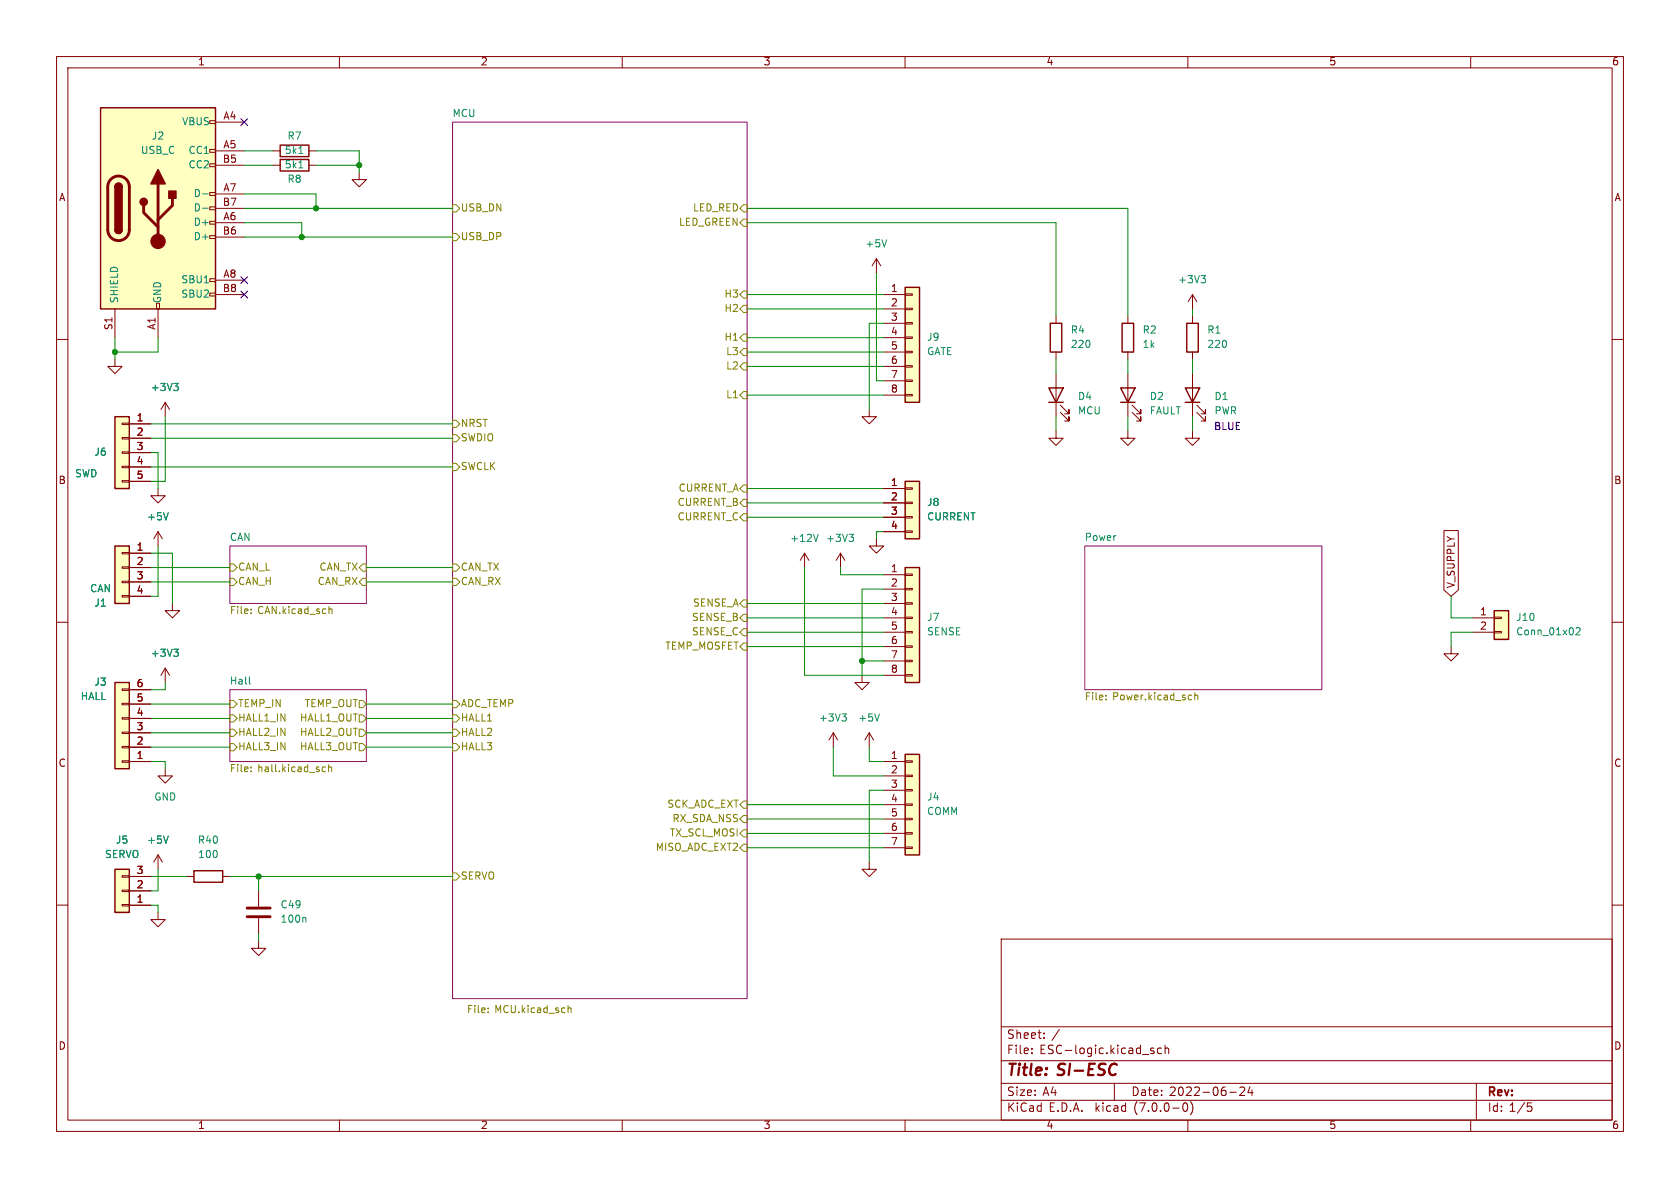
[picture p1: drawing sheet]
<svg xmlns="http://www.w3.org/2000/svg" width="297mm" height="210mm" viewBox="0 0 297 210" stroke-linecap="round" stroke-linejoin="round" font-family="sans-serif">
<g fill="none" stroke="#840000" stroke-width=".18">
<path d="M10 10h277v190h-277zM12 12h273v186h-273zM60 10v2M110 10v2M160 10v2M210 10v2M260 10v2M37.1 39.1h1v.5h-1zM37.1 36.6h1v.5h-1zM37.1 34h1v.5h-1zM37.1 29h1v.5h-1zM37.1 26.4h1v.5h-1z"/>
<path d="M37.1 21.3h1v.5h-1zM38.1 29.2h5.1M38.1 26.7h5.1M38.1 21.6h5.1M38.1 39.4h5.1M38.1 34.3h5.1M38.1 36.8h5.1M48.3 29.2h1.2M48.3 26.7h1.2M54.6 29.2h1.3M54.6 26.7h1.3M63.5 30.5v1.3h-1.3l1.3 1.2 1.3-1.2h-1.3"/>
<path d="M10 60h2M20.3 54.6v5.1M27.7 53.6h.5v1h-.5zM27.9 54.6v5.1M37.1 51.8h1v.5h-1zM37.1 49.3h1v.5h-1zM37.1 41.7h1v.5h-1zM38.1 49.5h5.1M38.1 41.9h5.1M38.1 52.1h5.1M154.9 45.7l-.7 1.3M154.9 45.7v2.6"/>
<path d="M154.9 45.7l.8 1.3M156.2 52.1h3.8M156.2 54.6h3.8M156.2 57.2h3.8M156.2 59.7h3.8M160 59.6h1.3v.2h-1.3zM160 57h1.3v.3h-1.3zM160 54.5h1.3v.2h-1.3zM160 51.9h1.3v.3h-1.3zM186.7 55.9v1.3M199.4 55.9v1.3M210.8 52.1v2.5"/>
<path d="M210.8 55.9v1.3M210.8 52.1l-.7 1.2M210.8 52.1l.8 1.2M285 60h2M20.3 63.5v1.3h-1.3l1.3 1.2 1.3-1.2h-1.3M21.6 79.9h1.3v.2h-1.3zM21.6 77.3h1.3v.3h-1.3zM21.6 74.8h1.3v.3h-1.3zM22.9 74.9h3.8M22.9 77.5h3.8M29.2 71.1l-.8 1.3M29.2 71.1v2.6"/>
<path d="M29.2 71.1l.8 1.3M153.7 72.4v1.3h1.2l-1.2 1.2-1.3-1.2h1.3M156.2 62.2h3.8M156.2 64.8h3.8M156.2 67.3h3.8M156.2 69.9h3.8M160 69.7h1.3v.3h-1.3zM160 67.2h1.3v.2h-1.3zM160 64.6h1.3v.3h-1.3zM160 62.1h1.3v.3h-1.3zM186.7 76.2v1.3h1.3l-1.3 1.2-1.3-1.2h1.3M186.7 62.2v1.3"/>
<path d="M186.7 66v7.7M187.5 72.9l1.5 1.5v-.7v.7h-.8M187.5 71.6l1.5 1.6v-.8v.8h-.8M199.4 76.2v1.3h1.3l-1.3 1.2-1.3-1.2h1.3M199.4 62.2v1.3M199.4 66v7.7M200.2 72.9l1.5 1.5v-.7v.7h-.8M200.2 71.6l1.5 1.6v-.8v.8h-.8M210.8 76.2v1.3h1.3l-1.3 1.2-1.3-1.2h1.3M210.8 62.2v1.3M210.8 66v7.7M211.6 72.9l1.5 1.5v-.7v.7h-.8"/>
<path d="M211.6 71.6l1.5 1.6v-.8v.8h-.8M21.6 85h1.3v.2h-1.3zM21.6 82.4h1.3v.3h-1.3zM21.6 97.7h1.3v.2h-1.3zM22.9 80h3.8M22.9 82.6h3.8M22.9 85.1h3.8M22.9 97.8h3.8M27.9 86.4v1.2h-1.2l1.2 1.3 1.3-1.3h-1.3M27.9 94l-.7 1.3M27.9 94v2.5M27.9 94l.8 1.3"/>
<path d="M142.2 97.8l-.7 1.3M142.2 97.8v2.5M142.2 97.8l.8 1.3M148.6 97.8l-.8 1.3M148.6 97.8v2.5M148.6 97.8l.8 1.3M154.9 95.3v1.2h1.3l-1.3 1.3-1.2-1.3h1.2M156.2 86.4h3.8M156.2 88.9h3.8M156.2 91.4h3.8M156.2 94h3.8M160 93.9h1.3v.2h-1.3z"/>
<path d="M160 91.3h1.3v.3h-1.3zM160 88.8h1.3v.2h-1.3zM160 86.2h1.3v.3h-1.3zM255.3 93.8h2.5v10.5l-1.3 1.1-1.2-1.1zM10 110h2M21.6 105.3h1.3v.2h-1.3zM21.6 102.7h1.3v.3h-1.3zM21.6 100.2h1.3v.3h-1.3zM22.9 100.3h3.8M22.9 102.9h3.8M22.9 105.4h3.8M29.2 118.1v2.6"/>
<path d="M29.2 118.1l-.8 1.3M29.2 118.1l.8 1.3M30.5 106.7v1.3h-1.3l1.3 1.2 1.2-1.2h-1.2M152.4 119.4v1.3h1.3l-1.3 1.2-1.3-1.2h1.3M156.2 101.6h3.8M156.2 104.1h3.8M156.2 106.7h3.8M156.2 109.2h3.8M156.2 111.8h3.8M156.2 114.3h3.8M156.2 116.8h3.8M156.2 119.4h3.8"/>
<path d="M160 119.3h1.3v.2h-1.3zM160 116.7h1.3v.3h-1.3zM160 114.2h1.3v.2h-1.3zM160 111.6h1.3v.3h-1.3zM160 109.1h1.3v.2h-1.3zM160 106.6h1.3v.2h-1.3zM160 104h1.3v.3h-1.3zM160 101.5h1.3v.2h-1.3zM256.5 114.3v1.3h1.3l-1.3 1.2-1.2-1.2h1.2M260.3 109.2h3.9M260.3 111.8h3.9M264.2 111.6h1.2v.3h-1.2z"/>
<path d="M264.2 109.1h1.2v.2h-1.2zM285 110h2M21.6 121.8h1.3v.2h-1.3zM21.6 124.3h1.3v.3h-1.3zM21.6 126.9h1.3v.2h-1.3zM21.6 129.4h1.3v.3h-1.3zM21.6 132h1.3v.2h-1.3zM21.6 134.5h1.3v.2h-1.3zM22.9 134.6h3.8M22.9 132.1h3.8M22.9 129.5h3.8M22.9 127h3.8"/>
<path d="M22.9 124.5h3.8M22.9 121.9h3.8M29.2 135.9v1.3h-1.3l1.3 1.2 1.3-1.2h-1.3M147.3 129.5l-.7 1.3M147.3 129.5v2.6M147.3 129.5l.8 1.3M153.7 129.5l-.8 1.3M153.7 129.5v2.6M153.7 129.5l.7 1.3M156.2 134.6h3.8M156.2 137.2h3.8M156.2 139.7h3.8"/>
<path d="M160 139.6h1.3v.2h-1.3zM160 137h1.3v.3h-1.3zM160 134.5h1.3v.2h-1.3zM10 160h2M21.6 154.8h1.3v.3h-1.3zM21.6 157.4h1.3v.2h-1.3zM21.6 159.9h1.3v.2h-1.3zM22.9 154.9h3.8M22.9 157.5h3.8M27.9 151.1v2.6M27.9 151.1l-.7 1.3M27.9 151.1l.8 1.3"/>
<path d="M33 154.9h1.3M39.4 154.9h1.2M45.7 157.5v2.8M153.7 152.4v1.3h1.2l-1.2 1.2-1.3-1.2h1.3M156.2 142.2h3.8M156.2 144.8h3.8M156.2 147.3h3.8M156.2 149.9h3.8M160 149.7h1.3v.3h-1.3zM160 147.2h1.3v.2h-1.3zM160 144.7h1.3v.2h-1.3zM160 142.1h1.3v.3h-1.3z"/>
<path d="M285 160h2M22.9 160h3.8M27.9 161.3v1.3h-1.2l1.2 1.2 1.3-1.2h-1.3M45.7 166.4v1.2h-1.3l1.3 1.3 1.3-1.3h-1.3M45.7 162.3v2.8M177 166h108v32h-108zM60 198v2M110 198v2M160 198v2M177 194.5h108M177 191.5h108M177 187.5h108"/>
<path d="M177 181.5h108M182.4 186.1v.2M182.4 185.3v.2M184.6 183.4v.2M184.6 182.6v.2M197 191.5v3M203.5 185.7l.5 .1v.2l-.2 .3-.4-.1M203.5 185.3h.5M205.3 185.3h-.4l-.3 .2v.5l.2 .2h.5M206 185.4l.2-.1h.3l.1 1M206 184.8v1.5M209.3 195h.2a.81 .81 0 0 1 .5 .6 .81 .81 0 0 1-.3 .8l-.1 .1a.81 .81 0 0 1-.6-.7 .81 .81 0 0 1 .3-.8z"/>
<path d="M210 198v2M210.5 194.8a1.74 1.74 0 0 1 0 2.2M217.4 193.1h1.1M219.2 192.3l.6-.1 .2 .1v.3l-.9 1.1h.9M221 192.1l-.4 1.1h.9M221.3 192.7v1M260 198v2M261 191.5v6.5M270 195h.8M270.2 195.5h.3l.3 .3-.1 .6-.5 .1"/>
</g>
<g fill="#fff" stroke="#fff" stroke-width=".18">
<path d="M191.8 96.5h41.9v25.4h-41.9z"/>
<path d="M40.6 96.5h24.2v10.2h-24.2z"/>
<path d="M40.6 121.9h24.2v12.7h-24.2z"/>
<path d="M80 21.6h52.1v154.9h-52.1z"/>
</g>
<path d="M80 21.6h52.1v154.9h-52.1zM40.6 96.5h24.2v10.2h-24.2zM191.8 96.5h41.9v25.4h-41.9zM40.6 121.9h24.2v12.7h-24.2z" fill="none" stroke="#840084" stroke-width=".18"/>
<g fill="none" stroke="#848400" stroke-width=".18">
<path d="M80 36.2h.6l.7 .6-.7 .7h-.6zM131.4 38.7h.7v1.3h-.7l-.6-.6zM131.4 36.2h.7v1.3h-.7l-.6-.7zM80 41.3h.6l.7 .6-.7 .6h-.6zM131.4 54h.7v1.2h-.7l-.6-.6zM131.4 51.4h.7v1.3h-.7l-.6-.6zM131.4 59.1h.7v1.2h-.7l-.6-.6zM80 76.8h.6l.7 .7-.7 .6h-.6zM80 74.3h.6l.7 .6-.7 .7h-.6zM131.4 69.2h.7v1.3h-.7l-.6-.6zM131.4 64.1h.7v1.3h-.7l-.6-.6zM131.4 61.6h.7v1.3h-.7l-.6-.7z"/>
<path d="M40.6 99.7h.7l.6 .6-.6 .7h-.7zM64.1 99.7h.7v1.3h-.7l-.6-.7zM80 99.7h.6l.7 .6-.7 .7h-.6zM80 81.9h.6l.7 .7-.7 .6h-.6zM131.4 88.3h.7v1.2h-.7l-.6-.6zM131.4 85.7h.7v1.3h-.7l-.6-.6zM131.4 90.8h.7v1.3h-.7l-.6-.7zM40.6 102.2h.7l.6 .7-.6 .6h-.7zM44.4 108.4v.1M44.4 107.7v.1M58.2 107.7l.1-.1 .3 .1 .1 .8M64.1 102.2h.7v1.3h-.7l-.6-.6z"/>
<path d="M80 102.2h.6l.7 .7-.7 .6h-.6zM131.4 106h.7v1.3h-.7l-.6-.6zM131.4 108.6h.7v1.3h-.7l-.6-.7zM131.4 111.1h.7v1.3h-.7l-.6-.6zM131.4 113.7h.7v1.2h-.7l-.6-.6zM40.6 126.4h.7l.6 .6-.6 .6h-.7zM40.6 123.8h.7l.6 .7-.6 .6h-.7zM40.6 131.4h.7l.6 .7-.6 .6h-.7zM40.6 128.9h.7l.6 .6-.6 .7h-.7zM44.4 136.3v.1M44.4 135.6v.1M57.2 135.6h.3"/>
<path d="M57.5 136.4h-.3M58.1 135.7l.2-.1h.3v.8M58.1 135.1v1.3M63.5 126.4h.6l.7 .6-.7 .6h-.6zM63.5 131.4h.6l.7 .7-.7 .6h-.6zM63.5 123.8h.6l.7 .7-.7 .6h-.6zM63.5 128.9h.6l.7 .6-.7 .7h-.6zM80 123.8h.6l.7 .7-.7 .6h-.6zM80 126.4h.6l.7 .6-.7 .6h-.6zM80 128.9h.6l.7 .6-.7 .7h-.6zM80 131.4h.6l.7 .7-.7 .6h-.6zM195.5 123.6v.1"/>
<path d="M195.5 122.9v.1M210.6 122.9h.1M210.7 123.7h-.1M211.2 122.4v1.3M211.2 123l.2-.1h.3l.1 .8M80 154.3h.6l.7 .6-.7 .7h-.6zM131.4 146.7h.7v1.3h-.7l-.6-.7zM131.4 144.1h.7v1.3h-.7l-.6-.6zM131.4 141.6h.7v1.3h-.7l-.6-.7zM131.4 149.2h.7v1.3h-.7l-.6-.6zM86.3 178.9v.1M86.3 178.2v.1"/>
<path d="M100.4 177.7v1.3M100.4 178.3l.2-.1h.3l.1 .8"/>
</g>
<g fill="none" stroke="#008484" stroke-width=".18">
<path d="M35.8 34.3h1M35.8 36.8h1M52.8 29.7h.8M52.8 27.1h.8M36.1 50h.7M156.8 42.4l-.5 1.2M212.3 48.7h.8l-.4 .5M212.9 49.2l.2 .3v.3l-.2 .2M30.7 67.8h.8l-.4 .5M31.3 68.3l.2 .2v.3l-.2 .2M29.8 90.6l-.5 1.3M144.7 94.4l-.5 1.3"/>
<path d="M150.1 94.4h.8l-.4 .5M150.6 94.9l.3 .3v.3l-.3 .2M30.7 114.8h.8l-.4 .5M31.3 115.3l.2 .2v.3l-.2 .2M278.6 111.1l.5-.1 .2 .3-.7 .9h.7M44.1 120.9h.2M148.8 126.2h.8l-.4 .5M149.4 126.7l.2 .2v.3l-.2 .3M155.5 126.2l-.4 1.3M29.8 147.8l-.5 1.3M53.9 162.2l.2 .2v.6"/>
</g>
<g fill="#ffffc2" stroke="#ffffc2" stroke-width=".18">
<path d="M160 133.4h2.6v17.7h-2.6z"/>
<path d="M20.3 73.7h2.6v12.7h-2.6z"/>
<path d="M20.3 153.7h2.6v7.6h-2.6z"/>
<path d="M20.3 96.5h2.6v10.2h-2.6z"/>
<path d="M20.3 120.7h2.6v15.2h-2.6z"/>
<path d="M17.8 19.1h20.3v35.5h-20.3z"/>
<path d="M160 85.1h2.6v10.2h-2.6z"/>
<path d="M160 100.3h2.6v20.4h-2.6z"/>
<path d="M160 50.8h2.6v20.3h-2.6z"/>
<path d="M264.2 108h2.5v5h-2.5z"/>
</g>
<g fill="none" stroke="#840000" stroke-width=".25">
<path d="M17.8 19.1h20.3v35.5h-20.3zM20.3 33a.64 .64 0 0 1 .7-.6 .64 .64 0 0 1 .6 .6M49.5 28.2h5.1v2h-5.1zM49.5 25.7h5.1v2h-5.1zM20.3 40.6a.64 .64 0 0 0 .7 .7 .64 .64 0 0 0 .6-.7M160 50.8h2.6v20.3h-2.6zM185.7 57.2h2v5h-2zM198.4 57.2h2v5h-2zM209.8 57.2h2v5h-2zM20.3 73.7h2.6v12.7h-2.6zM185.4 68.6h2.6l-1.3 2.5zM185.4 71.1h2.6"/>
<path d="M198.1 68.6h2.6l-1.3 2.5zM198.1 71.1h2.6M209.5 68.6h2.6l-1.3 2.5zM209.5 71.1h2.6M20.3 96.5h2.6v10.2h-2.6zM160 85.1h2.6v10.2h-2.6zM160 100.3h2.6v20.4h-2.6zM264.2 108h2.5v5h-2.5zM20.3 120.7h2.6v15.2h-2.6zM160 133.4h2.6v17.7h-2.6zM20.3 153.7h2.6v7.6h-2.6zM34.3 153.9h5.1v2.1h-5.1z"/>
</g>
<path d="M19.6 31.7a1.91 1.91 0 0 1 2.1-.4 1.91 1.91 0 0 1 1.2 1.7v7.6a1.91 1.91 0 0 1-1.9 1.9 1.91 1.91 0 0 1-2-1.9l.1-7.7 .1-.7zM25.4 36.3v1.3l2.5 2.5M27.9 32.5v10.2M30.5 35.1v1.2l-2.6 2.6M43.7 162.1h4.1M43.7 160.5h4.1" fill="none" stroke="#840000" stroke-width=".51"/>
<g fill="#840000" stroke="#840000" stroke-width=".25">
<path d="M20.3 40.6h1.3a.64 .64 0 0 1-.6 .7 .64 .64 0 0 1-.7-.7z"/>
<path d="M20.3 33h1.3v7.6h-1.3z"/>
<path d="M20.5 32.6a.64 .64 0 0 1 .7-.2 .64 .64 0 0 1 .4 .6h-1.3z"/>
<path d="M27.9 30l1.3 2.5h-2.5z"/>
<path d="M29.8 33.8h1.3v1.3h-1.3z"/>
<circle cx="25.4" cy="35.7" r=".63"/>
</g>
<circle cx="27.9" cy="42.7" r="1.27" fill="#840000" stroke="#840000" stroke-width=".18"/>
<g fill="none" stroke="#008400" stroke-width=".18">
<path d="M43.2 39.4h10.1v2.5M43.2 36.8h36.8M43.2 29.2h5.1M43.2 34.3h12.7v2.5M43.2 26.7h5.1M55.9 29.2h7.6M55.9 26.7h7.6v3.8M132.1 39.4h54.6v16.5M132.1 36.8h67.3v19.1M20.3 59.7v3.8M27.9 59.7v2.5h-7.6M43.2 41.9h36.8"/>
<path d="M132.1 54.6h24.1M132.1 52.1h24.1M132.1 59.7h24.1M154.9 48.3v19h1.3M156.2 57.2h-2.5v15.2M210.8 54.6v1.3M26.7 74.9h53.3M26.7 77.5h53.3M29.2 73.7v11.4h-2.5M132.1 64.8h24.1M132.1 62.2h24.1M132.1 69.9h24.1"/>
<path d="M186.7 63.5v2.5M186.7 73.7v2.5M199.4 63.5v2.5M199.4 73.7v2.5M210.8 63.5v2.5M210.8 73.7v2.5M26.7 97.8h3.8v8.9M26.7 80h1.2v6.4M26.7 82.6h53.3M27.9 96.5v8.9h-1.2M132.1 88.9h24.1M132.1 86.4h24.1"/>
<path d="M132.1 91.4h24.1M156.2 94h-1.3v1.3M26.7 102.9h13.9M26.7 100.3h13.9M64.8 102.9h15.2M64.8 100.3h15.2M132.1 109.2h24.1M132.1 111.8h24.1M132.1 114.3h24.1M132.1 106.7h24.1M142.2 100.3v19.1h14M148.6 100.3v1.3h7.6"/>
<path d="M152.4 116.8h3.8M156.2 104.1h-3.8v15.3M256.5 105.4v3.8h3.8M260.3 111.8h-3.8v2.5M26.7 129.5h13.9M26.7 124.5h13.9M26.7 134.6h2.5v1.3M26.7 127h13.9M26.7 132.1h13.9M29.2 120.7v1.2h-2.5M64.8 129.5h15.2M64.8 124.5h15.2"/>
<path d="M64.8 127h15.2M64.8 132.1h15.2M147.3 132.1v5.1h8.9M153.7 132.1v2.5h2.5M156.2 139.7h-2.5v12.7M26.7 154.9h6.3M27.9 153.7v3.8h-1.2M40.6 154.9h39.4M45.7 154.9v2.6M132.1 149.9h24.1M132.1 144.8h24.1M132.1 147.3h24.1"/>
<path d="M132.1 142.2h24.1M26.7 160h1.2v1.3M45.7 165.1v1.3"/>
</g>
<path d="M42.6 21l1.2 1.2M43.8 21l-1.2 1.2M42.6 51.5l1.2 1.2M42.6 48.9l1.2 1.2M43.8 51.5l-1.2 1.2M43.8 48.9l-1.2 1.2" fill="none" stroke="#000084" stroke-width=".18"/>
<g fill="#008400" stroke="#008400" stroke-width=".18">
<circle cx="45.7" cy="154.9" r=".46"/>
<circle cx="63.5" cy="29.2" r=".46"/>
<circle cx="53.3" cy="41.9" r=".46"/>
<circle cx="20.3" cy="62.2" r=".46"/>
<circle cx="55.9" cy="36.8" r=".46"/>
<circle cx="152.4" cy="116.8" r=".46"/>
</g>
<g font-size="2.8" fill="#840000">
<text x="178" y="190.8">Title:</text>
<text x="187.1" y="190.8">SI-ESC</text>
</g>
<g font-size="2.1" fill="#840000">
<text x="178" y="183.9">Sheet:</text>
<text x="185.9" y="183.9">/</text>
<text x="178" y="186.6">File:</text>
<text x="183.8" y="186.6">ESC-logic.kicad_sch</text>
<text x="178" y="196.8">KiCad</text>
<text x="178" y="194">Size:</text>
<text x="184.3" y="194">A4</text>
<text x="185.4" y="196.8">E.D.A.</text>
<text x="193.7" y="196.8">kicad</text>
<text x="200" y="194">Date:</text>
<text x="200.6" y="196.8">(7.0.0-0)</text>
<text x="206.7" y="194">2022-06-24</text>
<text x="263" y="194.2">Rev:</text>
<text x="263" y="196.8">Id: 1/5</text>
</g>
<g font-size="1.8" fill="#840000">
<text x="35" y="11.8">1</text>
<text x="85" y="11.8">2</text>
<text x="135" y="11.8">3</text>
<text x="185" y="11.8">4</text>
<text x="235" y="11.8">5</text>
<text x="285" y="11.8">6</text>
<text x="39.4" y="21.3">A4</text>
<text x="39.3" y="29">B5</text>
<text x="39.4" y="26.4">A5</text>
<text x="10.4" y="35.8">A</text>
<text x="39.4" y="34">A7</text>
<text x="285.4" y="35.8">A</text>
<text x="39.3" y="41.7">B6</text>
<text x="39.3" y="36.6">B7</text>
<text x="39.4" y="39.1">A6</text>
<text x="39.3" y="51.8">B8</text>
<text x="39.4" y="49.3">A8</text>
<text x="157.4" y="51.8">1</text>
<text x="20.1" y="58.4" transform="rotate(-90 20.1 58.4)">S1</text>
<text x="27.7" y="58.4" transform="rotate(-90 27.7 58.4)">A1</text>
<text x="157.4" y="54.4">2</text>
<text x="157.4" y="56.9">3</text>
<text x="157.4" y="59.4">4</text>
<text x="157.4" y="62">5</text>
<text x="157.4" y="64.5">6</text>
<text x="157.4" y="67.1">7</text>
<text x="157.4" y="69.6">8</text>
<text x="24.1" y="74.7">1</text>
<text x="24.1" y="77.2">2</text>
<text x="24.1" y="79.8">3</text>
<text x="24.1" y="82.3">4</text>
<text x="10.3" y="85.8">B</text>
<text x="24.1" y="84.8">5</text>
<text x="157.4" y="86.1">1</text>
<text x="157.4" y="88.6">2</text>
<text x="285.3" y="85.8">B</text>
<text x="157.4" y="91.2">3</text>
<text x="157.4" y="93.7">4</text>
<text x="24.1" y="97.5">1</text>
<text x="24.1" y="100.1">2</text>
<text x="157.4" y="101.3">1</text>
<text x="24.1" y="102.6">3</text>
<text x="24.1" y="105.2">4</text>
<text x="157.4" y="103.9">2</text>
<text x="157.4" y="106.4">3</text>
<text x="257.5" y="104" transform="rotate(-90 257.5 104)">V_SUPPLY</text>
<text x="157.4" y="109">4</text>
<text x="157.4" y="111.5">5</text>
<text x="261.6" y="109">1</text>
<text x="261.6" y="111.5">2</text>
<text x="157.4" y="114">6</text>
<text x="157.4" y="116.6">7</text>
<text x="157.4" y="119.1">8</text>
<text x="24.1" y="124.2">5</text>
<text x="24.1" y="121.7">6</text>
<text x="24.1" y="131.8">2</text>
<text x="24.1" y="129.3">3</text>
<text x="24.1" y="126.7">4</text>
<text x="10.3" y="135.8">C</text>
<text x="24.1" y="134.4">1</text>
<text x="157.4" y="134.4">1</text>
<text x="157.4" y="136.9">2</text>
<text x="285.3" y="135.8">C</text>
<text x="157.4" y="139.4">3</text>
<text x="157.4" y="142">4</text>
<text x="157.4" y="144.5">5</text>
<text x="157.4" y="147.1">6</text>
<text x="157.4" y="149.6">7</text>
<text x="24.1" y="154.7">3</text>
<text x="24.1" y="159.8">1</text>
<text x="24.1" y="157.2">2</text>
<text x="10.3" y="185.8">D</text>
<text x="285.3" y="185.8">D</text>
<text x="35" y="199.8">1</text>
<text x="85" y="199.8">2</text>
<text x="135" y="199.8">3</text>
<text x="185" y="199.8">4</text>
<text x="235" y="199.8">5</text>
<text x="285" y="199.8">6</text>
</g>
<g font-size="1.8" fill="#008484">
<text x="32.1" y="22.4">VBUS</text>
<text x="80" y="20.9">MCU</text>
<text x="24.9" y="27.5">USB_C</text>
<text x="26.8" y="25">J2</text>
<text x="33.2" y="27.5">CC1</text>
<text x="50.3" y="27.5">5k1</text>
<text x="50.8" y="25">R7</text>
<text x="33.2" y="30">CC2</text>
<text x="34.1" y="35.1">D-</text>
<text x="50.3" y="30">5k1</text>
<text x="50.8" y="32.6">R8</text>
<text x="34.1" y="40.2">D+</text>
<text x="34.1" y="37.7">D-</text>
<text x="34.1" y="42.7">D+</text>
<text x="152.9" y="44">+5V</text>
<text x="21.1" y="53.6" transform="rotate(-90 21.1 53.6)">SHIELD</text>
<text x="28.8" y="53.6" transform="rotate(-90 28.8 53.6)">GND</text>
<text x="31.9" y="50.4">SBU1</text>
<text x="31.9" y="52.9">SBU2</text>
<text x="208.2" y="50.4">+3V3</text>
<text x="189.2" y="59.2">R4</text>
<text x="201.9" y="59.2">R2</text>
<text x="213.4" y="59.2">R1</text>
<text x="163.8" y="60.5">J9</text>
<text x="163.8" y="63.1">GATE</text>
<text x="189.2" y="61.8">220</text>
<text x="201.9" y="61.8">1k</text>
<text x="213.4" y="61.8">220</text>
<text x="26.6" y="69.4">+3V3</text>
<text x="190.5" y="71">D4</text>
<text x="203.2" y="71">D2</text>
<text x="214.6" y="71">D1</text>
<text x="190.5" y="73.5">MCU</text>
<text x="203.2" y="73.5">FAULT</text>
<text x="214.6" y="73.5">PWR</text>
<text x="16.6" y="80.8">J6</text>
<text x="13.2" y="84.6">SWD</text>
<text x="163.8" y="89.7">J8</text>
<text x="25.9" y="92.3">+5V</text>
<text x="40.6" y="95.8">CAN</text>
<text x="163.8" y="92.3">CURRENT</text>
<text x="191.8" y="95.8">Power</text>
<text x="139.6" y="96.1">+12V</text>
<text x="146" y="96.1">+3V3</text>
<text x="15.9" y="105">CAN</text>
<text x="16.6" y="107.5">J1</text>
<text x="163.8" y="110">J7</text>
<text x="163.8" y="112.6">SENSE</text>
<text x="268" y="110">J10</text>
<text x="268" y="112.6">Conn_01x02</text>
<text x="26.6" y="116.4">+3V3</text>
<text x="14.2" y="124">HALL</text>
<text x="16.6" y="121.5">J3</text>
<text x="40.6" y="121.2">Hall</text>
<text x="144.7" y="127.8">+3V3</text>
<text x="151.7" y="127.8">+5V</text>
<text x="27.2" y="141.8">GND</text>
<text x="163.8" y="141.8">J4</text>
<text x="20.4" y="149.4">J5</text>
<text x="25.9" y="149.4">+5V</text>
<text x="34.9" y="149.4">R40</text>
<text x="163.8" y="144.3">COMM</text>
<text x="18.5" y="152">SERVO</text>
<text x="35" y="152">100</text>
<text x="49.5" y="160.8">C49</text>
<text x="49.5" y="163.4">100n</text>
</g>
<g font-size="1.8" fill="#848400">
<text x="81.5" y="37.7">USB_DN</text>
<text x="119.9" y="40.2">LED_GREEN</text>
<text x="122.4" y="37.7">LED_RED</text>
<text x="81.5" y="42.7">USB_DP</text>
<text x="128" y="52.9">H3</text>
<text x="128" y="55.4">H2</text>
<text x="128" y="60.5">H1</text>
<text x="128.3" y="65.6">L2</text>
<text x="128.3" y="63.1">L3</text>
<text x="128.3" y="70.7">L1</text>
<text x="81.5" y="75.8">NRST</text>
<text x="81.5" y="78.3">SWDIO</text>
<text x="81.5" y="83.4">SWCLK</text>
<text x="119.7" y="89.7">CURRENT_B</text>
<text x="119.8" y="87.2">CURRENT_A</text>
<text x="119.7" y="92.3">CURRENT_C</text>
<text x="42.1" y="101.2">CAN_L</text>
<text x="56.3" y="101.2">CAN_TX</text>
<text x="81.5" y="101.2">CAN_TX</text>
<text x="42.1" y="103.7">CAN_H</text>
<text x="56" y="103.7">CAN_RX</text>
<text x="81.5" y="103.7">CAN_RX</text>
<text x="122.4" y="107.5">SENSE_A</text>
<text x="40.6" y="108.9">File:</text>
<text x="45.6" y="108.9">CAN.kicad_sch</text>
<text x="122.2" y="110">SENSE_B</text>
<text x="122.2" y="112.6">SENSE_C</text>
<text x="117.5" y="115.1">TEMP_MOSFET</text>
<text x="42.1" y="125.3">TEMP_IN</text>
<text x="53.7" y="125.3">TEMP_OUT</text>
<text x="81.5" y="125.3">ADC_TEMP</text>
<text x="191.8" y="124.2">File:</text>
<text x="196.7" y="124.2">Power.kicad_sch</text>
<text x="42.1" y="127.8">HALL1_IN</text>
<text x="42.1" y="130.4">HALL2_IN</text>
<text x="52.9" y="127.8">HALL1_OUT</text>
<text x="52.9" y="130.4">HALL2_OUT</text>
<text x="81.5" y="127.8">HALL1</text>
<text x="81.5" y="130.4">HALL2</text>
<text x="40.6" y="136.9">File:</text>
<text x="42.1" y="132.9">HALL3_IN</text>
<text x="45.6" y="136.9">hall.kicad_sch</text>
<text x="52.9" y="132.9">HALL3_OUT</text>
<text x="81.5" y="132.9">HALL3</text>
<text x="117.9" y="143.1">SCK_ADC_EXT</text>
<text x="118.3" y="148.1">TX_SCL_MOSI</text>
<text x="118.8" y="145.6">RX_SDA_NSS</text>
<text x="81.5" y="155.8">SERVO</text>
<text x="115.8" y="150.7">MISO_ADC_EXT2</text>
<text x="82.5" y="179.5">File:</text>
<text x="87.5" y="179.5">MCU.kicad_sch</text>
</g>
<text font-size="1.8" fill="#0000c2" x="214.6" y="76.2">BLUE</text>
</svg>
